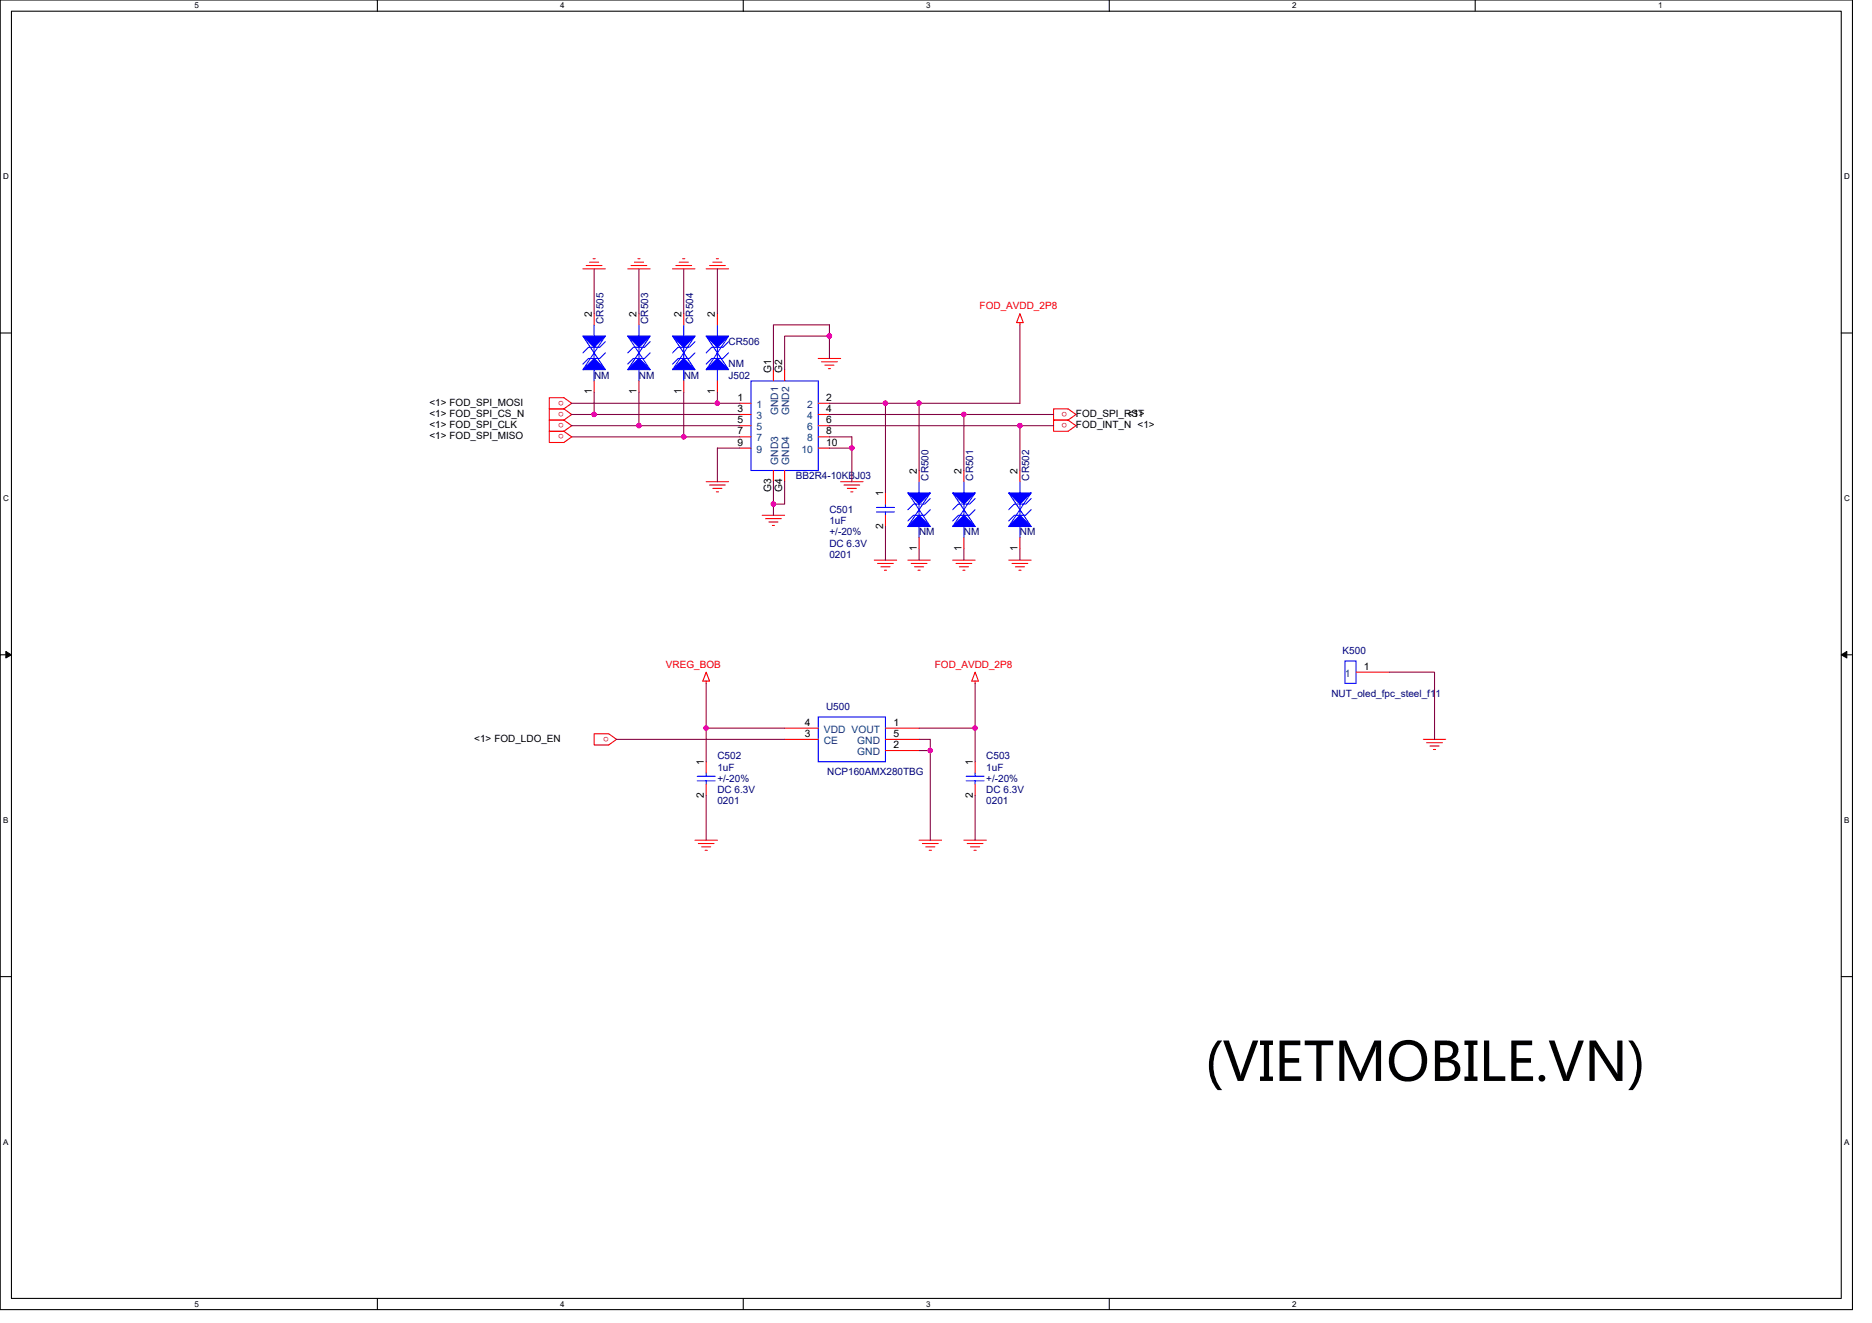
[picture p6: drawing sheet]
<svg xmlns="http://www.w3.org/2000/svg" width="297mm" height="210mm" viewBox="0 0 297 210" stroke-linecap="round" stroke-linejoin="round" font-family="sans-serif">
<path d="M0 0h293.9v207.9h-293.9zM1.8 1.8h290.4v204.3h-290.4z" fill="none" stroke="#000" stroke-width=".17"/>
<g fill="#fff">
<path d="M30.8 .2h.7v1.4h-.7z"/>
<path d="M30.8 206.3h.7v1.4h-.7z"/>
</g>
<path d="M59.9 0v1.8M59.9 206.1v1.8" fill="none" stroke="#000" stroke-width=".17"/>
<g fill="#fff">
<path d="M88.9 .2h.7v1.4h-.7z"/>
<path d="M88.9 206.3h.7v1.4h-.7z"/>
</g>
<path d="M117.9 0v1.8M117.9 206.1v1.8" fill="none" stroke="#000" stroke-width=".17"/>
<g fill="#fff">
<path d="M147 .2h.7v1.4h-.7z"/>
<path d="M147 206.3h.7v1.4h-.7z"/>
</g>
<path d="M176 0v1.8M176 206.1v1.8" fill="none" stroke="#000" stroke-width=".17"/>
<g fill="#fff">
<path d="M205 .2h.7v1.4h-.7z"/>
<path d="M205 206.3h.7v1.4h-.7z"/>
</g>
<path d="M234.1 0v1.8" fill="none" stroke="#000" stroke-width=".17"/>
<g fill="#fff">
<path d="M263.1 .2h.7v1.4h-.7z"/>
<path d="M.5 27.3h.9v1.4h-.9z"/>
<path d="M292.6 27.3h.9v1.4h-.9z"/>
<path d="M.5 78.4h.9v1.4h-.9z"/>
<path d="M292.6 78.4h.9v1.4h-.9z"/>
</g>
<path d="M0 52.9h1.8M292.2 52.9h1.7" fill="none" stroke="#000" stroke-width=".17"/>
<g fill="#fff">
<path d="M.5 129.5h.8v1.4h-.8z"/>
<path d="M292.6 129.5h.9v1.4h-.9z"/>
</g>
<path d="M0 103.9h1.8M292.2 103.9h1.7" fill="none" stroke="#000" stroke-width=".17"/>
<path d="M.9 103.4l.9 .5-.9 .5zM292.2 103.9l.8-.5v1z" fill="#000" stroke="#000" stroke-width=".16"/>
<g fill="#fff">
<path d="M.5 180.5h.8v1.4h-.8z"/>
<path d="M292.6 180.5h.9v1.4h-.9z"/>
</g>
<path d="M0 155h1.8M292.2 155h1.7" fill="none" stroke="#000" stroke-width=".17"/>
<g fill="none" stroke="#f00" stroke-width=".17">
<path d="M92.5 42.7h3.6M93 42.1h2.5M93.6 41.6h1.4M94.1 41.1h.3M94.3 49.8v1.8M99.6 42.7h3.6M100.1 42.1h2.5M100.7 41.6h1.4M101.2 41.1h.4M101.4 49.8v1.8M106.7 42.7h3.6M107.2 42.1h2.5"/>
<path d="M107.8 41.6h1.4M108.3 41.1h.4M108.5 49.8v1.8M112.1 42.7h3.5M112.6 42.1h2.5M113.1 41.6h1.5M113.7 41.1h.3M113.8 49.8v1.8M122.7 58.7v1.8M124.5 58.7v1.8M129.8 56.9h3.6M130.4 57.4h2.5"/>
<path d="M130.9 58h1.4M131.4 58.5h.4M161.8 49.8l.6 1.4h-1.1zM161.8 51.2v.4M87.2 68.5h2.3l1.2 .8-1.2 .9h-2.3zM87.2 63.1h2.3l1.2 .9-1.2 .9h-2.3zM89.5 64.9l1.2 .9-1.2 .9M89.5 64.9h-2.3v1.8h2.3M89.5 66.7l1.2 .9-1.2 .9M89.5 66.7h-2.3v1.8h2.3M94.3 60.5v1.7M101.4 60.5v1.7"/>
<path d="M108.5 60.5v1.7M112.1 76.5h3.5M112.6 77h2.5M113.1 77.5h1.5M113.7 78.1h.3M113.8 60.5v1.7M117.4 64h1.8M117.4 65.8h1.8M117.4 67.6h1.8M117.4 69.3h1.8M117.4 71.1h1.8M122.7 74.7v1.8"/>
<path d="M124.5 74.7v1.8M129.8 64h1.8M129.8 65.8h1.8M129.8 67.6h1.8M129.8 69.3h1.8M129.8 71.1h1.8M133.4 76.5h3.5M133.9 77h2.5M134.4 77.5h1.5M135 78.1h.3M140.5 78.2v1.8M145.8 74.7v1.8"/>
<path d="M152.9 74.7v1.8M161.8 74.7v1.8M167.2 66.7h2.3l1.2 .9-1.2 .9h-2.3zM167.2 64.9h2.3l1.2 .9-1.2 .9h-2.3zM120.9 81.8h3.6M121.5 82.3h2.5M122 82.8h1.4M122.6 83.4h.3M138.7 88.9h3.6M139.3 89.4h2.4M139.8 90h1.4M140.3 90.5h.4"/>
<path d="M140.5 81.8v1.8M144.1 88.9h3.5M144.6 89.4h2.5M145.1 90h1.5M145.7 90.5h.3M145.8 85.3v1.8M151.2 88.9h3.5M151.7 89.4h2.5M152.2 90h1.5M152.8 90.5h.3M152.9 85.3v1.8M160.1 88.9h3.5"/>
<path d="M160.6 89.4h2.5M161.1 90h1.5M161.7 90.5h.3M161.8 85.3v1.8M94.3 116.5h2.3l1.2 .8-1.2 .9h-2.3zM112.1 106.7l.5 1.4h-1.1zM112.1 108.1v.4M124.5 117.3h5.3M124.5 115.6h5.3M140.5 115.6h5.3M140.5 119.1h5.3M140.5 117.3h5.3"/>
<path d="M154.7 106.7l.6 1.4h-1.1zM154.7 108.1v.4M215.2 106.7h5.3M225.8 117.3h3.6M226.4 117.9h2.5M226.9 118.4h1.4M227.5 119h.3M110.3 133.3h3.5M110.8 133.9h2.5M111.3 134.4h1.5M111.9 135h.3M112.1 120.9v1.8"/>
<path d="M112.1 124.5v1.7M145.8 133.3h3.6M146.4 133.9h2.5M146.9 134.4h1.4M147.4 135h.4M152.9 133.3h3.6M153.5 133.9h2.5M154 134.4h1.4M154.6 135h.3M154.7 120.9v1.8M154.7 124.5v1.7"/>
</g>
<g fill="none" stroke="#00f" stroke-width=".17">
<path d="M92.5 53.3l3.6 5.4M94.3 58.7v1.8M94.3 55.1v1.8M94.3 51.6v1.7M96.1 56l-.9 .9h-1.8l-.9 .9M96.1 54.2l-.9 .9h-1.8l-.9 .9M96.1 53.3l-3.6 5.4M99.6 53.3l3.6 5.4M101.4 58.7v1.8M101.4 55.1v1.8M101.4 51.6v1.7M103.2 56l-.9 .9h-1.8l-.9 .9"/>
<path d="M103.2 54.2l-.9 .9h-1.8l-.9 .9M103.2 53.3l-3.6 5.4M106.7 53.3l3.6 5.4M108.5 58.7v1.8M108.5 55.1v1.8M108.5 51.6v1.7M110.3 56l-.9 .9h-1.8l-.9 .9M110.3 54.2l-.9 .9h-1.8l-.9 .9M110.3 53.3l-3.6 5.4M112.1 53.3l3.5 5.4M113.8 58.7v1.8M113.8 55.1v1.8"/>
<path d="M113.8 51.6v1.7M115.6 56l-.9 .9h-1.8l-.8 .9M115.6 54.2l-.9 .9h-1.8l-.8 .9M115.6 53.3l-3.5 5.4M119.2 60.5h10.6v14.2h-10.6zM144.1 78.2l3.5 5.4M145.8 76.5v1.7M147.6 79.1l-.9 .9h-1.8l-.8 .9M147.6 78.2l-3.5 5.4M151.2 78.2l3.5 5.4M152.9 76.5v1.7M154.7 79.1l-.9 .9h-1.7l-.9 .9"/>
<path d="M154.7 78.2l-3.5 5.4M160.1 78.2l3.5 5.4M161.8 76.5v1.7M163.6 79.1l-.9 .9h-1.8l-.8 .9M163.6 78.2l-3.5 5.4M139.1 80.5h2.8M139.1 81.3h2.8M140.5 80v.5M140.5 81.3v.5M145.8 83.6v1.7M145.8 80v1.8M147.6 80.9l-.9 .9h-1.8l-.8 .9"/>
<path d="M152.9 83.6v1.7M152.9 80v1.8M154.7 80.9l-.9 .9h-1.7l-.9 .9M161.8 83.6v1.7M161.8 80v1.8M163.6 80.9l-.9 .9h-1.8l-.8 .9M129.8 113.8h10.7v7.1h-10.7zM213.4 104.9h1.8v3.6h-1.8zM110.6 123.2h2.9M110.6 123.9h2.9M112.1 122.7v.5M112.1 123.9v.6"/>
<path d="M153.3 123.2h2.8M153.3 123.9h2.8M154.7 122.7v.5M154.7 123.9v.6"/>
</g>
<g fill="#00f" stroke="#00f" stroke-width=".17">
<path d="M161.8 81.8l1.8 1.8h-3.5z" fill-rule="evenodd"/>
<path d="M160.1 78.2h3.5l-1.8 1.8z" fill-rule="evenodd"/>
<path d="M152.9 81.8l1.8 1.8h-3.5z" fill-rule="evenodd"/>
<path d="M151.2 78.2h3.5l-1.8 1.8z" fill-rule="evenodd"/>
<path d="M101.4 56.9l1.8 1.8h-3.6z" fill-rule="evenodd"/>
<path d="M99.6 53.3h3.6l-1.8 1.8z" fill-rule="evenodd"/>
<path d="M94.3 56.9l1.8 1.8h-3.6z" fill-rule="evenodd"/>
<path d="M92.5 53.3h3.6l-1.8 1.8z" fill-rule="evenodd"/>
<path d="M145.8 81.8l1.8 1.8h-3.5z" fill-rule="evenodd"/>
<path d="M144.1 78.2h3.5l-1.8 1.8z" fill-rule="evenodd"/>
<path d="M108.5 56.9l1.8 1.8h-3.6z" fill-rule="evenodd"/>
<path d="M106.7 53.3h3.6l-1.8 1.8z" fill-rule="evenodd"/>
<path d="M113.8 56.9l1.8 1.8h-3.5z" fill-rule="evenodd"/>
<path d="M112.1 53.3h3.5l-1.8 1.8z" fill-rule="evenodd"/>
</g>
<g fill="none" stroke="#800040" stroke-width=".17">
<path d="M94.3 42.7v7.1M101.4 42.7v7.1M108.5 42.7v7.1M113.8 42.7v7.1M131.6 53.3v-1.7h-8.9v7.1M131.6 56.9v-3.6h-7.1v5.4M161.8 51.6v12.4h-16M90.7 64h23.1M90.7 65.8h3.6M90.7 69.3h17.8M90.7 67.6h10.7M94.3 62.2v3.6"/>
<path d="M94.3 65.8h23.1M101.4 67.6h16M101.4 62.2v5.4M108.5 69.3h8.9M108.5 62.2v7.1M113.8 62.2v1.8h3.6M117.4 71.1h-3.6v5.4M122.7 76.5v3.5M124.5 76.5v3.5h-1.8v1.8M131.6 67.6h30.2M131.6 65.8h21.3M131.6 64h8.9"/>
<path d="M131.6 69.3h3.6v1.8M131.6 71.1h3.6M135.2 71.1v5.4M140.5 64h5.3M140.5 64v14.2M145.8 64v10.7M152.9 65.8h14.3M152.9 65.8v8.9M161.8 67.6h5.4M161.8 67.6v7.1M140.5 83.6v5.3M145.8 87.1v1.8"/>
<path d="M152.9 87.1v1.8M161.8 87.1v1.8M97.8 117.3h26.7M112.1 108.5v7.1M112.1 115.6h12.4M112.1 115.6v5.3M145.8 115.6h8.9M145.8 117.3h1.8v1.8M145.8 119.1h1.8M147.6 119.1v14.2M154.7 115.6v5.3M154.7 108.5v7.1"/>
<path d="M220.5 106.7h7.1v10.6M112.1 126.2v7.1M154.7 126.2v7.1"/>
</g>
<g fill="#f0f" stroke="#f0f" stroke-width=".17">
<circle cx="161.8" cy="67.6" r=".35"/>
<circle cx="152.9" cy="65.8" r=".35"/>
<circle cx="113.8" cy="64" r=".35"/>
<circle cx="135.2" cy="71.1" r=".35"/>
<circle cx="145.8" cy="64" r=".35"/>
<circle cx="94.3" cy="65.8" r=".35"/>
<circle cx="101.4" cy="67.6" r=".35"/>
<circle cx="108.5" cy="69.3" r=".35"/>
<circle cx="140.5" cy="64" r=".35"/>
<circle cx="112" cy="115.6" r=".35"/>
<circle cx="154.7" cy="115.6" r=".35"/>
<circle cx="147.6" cy="119.1" r=".35"/>
<circle cx="131.6" cy="53.3" r=".35"/>
<circle cx="122.7" cy="80" r=".35"/>
</g>
<text font-size="8.5" x="191.2" y="171.6">(VIETMOBILE.VN)</text>
<g font-size="1.6">
<text x="93.9" y="50.3" transform="rotate(-90 93.9 50.3)">2</text>
<text x="101" y="50.3" transform="rotate(-90 101 50.3)">2</text>
<text x="108.1" y="50.3" transform="rotate(-90 108.1 50.3)">2</text>
<text x="113.4" y="50.3" transform="rotate(-90 113.4 50.3)">2</text>
<text x="122.3" y="59.2" transform="rotate(-90 122.3 59.2)">G1</text>
<text x="124.1" y="59.2" transform="rotate(-90 124.1 59.2)">G2</text>
<text x="68.1" y="64.4">&lt;1&gt; FOD_SPI_MOSI</text>
<text x="93.9" y="62.6" transform="rotate(-90 93.9 62.6)">1</text>
<text x="101" y="62.6" transform="rotate(-90 101 62.6)">1</text>
<text x="108.1" y="62.6" transform="rotate(-90 108.1 62.6)">1</text>
<text x="113.4" y="62.6" transform="rotate(-90 113.4 62.6)">1</text>
<text x="117" y="63.6">1</text>
<text x="117" y="65.4">3</text>
<text x="131.1" y="63.6">2</text>
<text x="131.1" y="65.4">4</text>
<text x="68.1" y="69.7">&lt;1&gt; FOD_SPI_MISO</text>
<text x="68.1" y="66.1">&lt;1&gt; FOD_SPI_CS_N</text>
<text x="68.1" y="67.9">&lt;1&gt; FOD_SPI_CLK</text>
<text x="117" y="67.2">5</text>
<text x="117" y="69">7</text>
<text x="117" y="70.7">9</text>
<text x="131.1" y="67.2">6</text>
<text x="131.1" y="69">8</text>
<text x="131.1" y="70.7">10</text>
<text x="170.7" y="67.9">FOD_INT_N &lt;1&gt;</text>
<text x="170.7" y="66.1">FOD_SPI_RST</text>
<text x="178.9" y="66.1">&lt;1&gt;</text>
<text x="145.5" y="75.2" transform="rotate(-90 145.5 75.2)">2</text>
<text x="152.6" y="75.2" transform="rotate(-90 152.6 75.2)">2</text>
<text x="161.5" y="75.2" transform="rotate(-90 161.5 75.2)">2</text>
<text x="122.3" y="78.1" transform="rotate(-90 122.3 78.1)">G3</text>
<text x="124.1" y="78.1" transform="rotate(-90 124.1 78.1)">G4</text>
<text x="140.1" y="83.9" transform="rotate(-90 140.1 83.9)">2</text>
<text x="140.1" y="78.8" transform="rotate(-90 140.1 78.8)">1</text>
<text x="145.5" y="87.5" transform="rotate(-90 145.5 87.5)">1</text>
<text x="152.6" y="87.5" transform="rotate(-90 152.6 87.5)">1</text>
<text x="161.5" y="87.5" transform="rotate(-90 161.5 87.5)">1</text>
<text x="216.4" y="106.3">1</text>
<text x="75.2" y="117.7">&lt;1&gt; FOD_LDO_EN</text>
<text x="127.7" y="117">3</text>
<text x="127.7" y="115.2">4</text>
<text x="141.7" y="115.2">1</text>
<text x="141.7" y="118.7">2</text>
<text x="141.7" y="117">5</text>
<text x="111.7" y="121.4" transform="rotate(-90 111.7 121.4)">1</text>
<text x="154.3" y="121.4" transform="rotate(-90 154.3 121.4)">1</text>
<text x="111.7" y="126.6" transform="rotate(-90 111.7 126.6)">2</text>
<text x="154.3" y="126.6" transform="rotate(-90 154.3 126.6)">2</text>
</g>
<g font-size="1.6" fill="#000080">
<text x="95.8" y="51.4" transform="rotate(-90 95.8 51.4)">CR505</text>
<text x="102.9" y="51.4" transform="rotate(-90 102.9 51.4)">CR503</text>
<text x="110" y="51.4" transform="rotate(-90 110 51.4)">CR504</text>
<text x="115.6" y="54.8">CR506</text>
<text x="115.6" y="58.3">NM</text>
<text x="94.3" y="60.1">NM</text>
<text x="101.4" y="60.1">NM</text>
<text x="108.5" y="60.1">NM</text>
<text x="115.6" y="60.1">J502</text>
<text x="126.3" y="76.1">BB2R4-10KBJ03</text>
<text x="147.3" y="76.3" transform="rotate(-90 147.3 76.3)">CR500</text>
<text x="154.4" y="76.3" transform="rotate(-90 154.4 76.3)">CR501</text>
<text x="163.3" y="76.3" transform="rotate(-90 163.3 76.3)">CR502</text>
<text x="131.6" y="81.4">C501</text>
<text x="131.6" y="83.2">1uF</text>
<text x="131.6" y="88.5">0201</text>
<text x="131.6" y="86.8">DC 6.3V</text>
<text x="131.6" y="85">+/-20%</text>
<text x="145.8" y="85">NM</text>
<text x="152.9" y="85">NM</text>
<text x="161.8" y="85">NM</text>
<text x="213" y="103.8">K500</text>
<text x="131.1" y="112.7">U500</text>
<text x="211.3" y="110.6">NUT_oled_fpc_steel_f11</text>
<text x="113.8" y="120.5">C502</text>
<text x="113.8" y="122.3">1uF</text>
<text x="113.8" y="125.9">DC 6.3V</text>
<text x="113.8" y="124.1">+/-20%</text>
<text x="131.3" y="123">NCP160AMX280TBG</text>
<text x="156.5" y="120.5">C503</text>
<text x="156.5" y="122.3">1uF</text>
<text x="156.5" y="125.9">DC 6.3V</text>
<text x="156.5" y="124.1">+/-20%</text>
<text x="113.8" y="127.7">0201</text>
<text x="156.5" y="127.7">0201</text>
</g>
<g font-size="1.6" fill="#f00">
<text x="155.4" y="49.1">FOD_AVDD_2P8</text>
<text x="89.5" y="63.6" transform="rotate(180 89.5 63.6)">o</text>
<text x="89.5" y="65.4" transform="rotate(180 89.5 65.4)">o</text>
<text x="169.3" y="65.4" transform="rotate(180 169.3 65.4)">o</text>
<text x="89.5" y="68.9" transform="rotate(180 89.5 68.9)">o</text>
<text x="89.5" y="67.1" transform="rotate(180 89.5 67.1)">o</text>
<text x="169.3" y="67.1" transform="rotate(180 169.3 67.1)">o</text>
<text x="105.7" y="106">VREG_BOB</text>
<text x="148.3" y="106">FOD_AVDD_2P8</text>
<text x="96.6" y="116.9" transform="rotate(180 96.6 116.9)">o</text>
</g>
<g font-size="1.6" fill="#004080">
<text x="120.1" y="64.7">1</text>
<text x="123.5" y="65.9" transform="rotate(-90 123.5 65.9)">GND1</text>
<text x="125.2" y="65.9" transform="rotate(-90 125.2 65.9)">GND2</text>
<text x="128.1" y="64.7">2</text>
<text x="120.1" y="66.5">3</text>
<text x="120.1" y="68.3">5</text>
<text x="120.1" y="70.1">7</text>
<text x="120.1" y="71.8">9</text>
<text x="127.2" y="71.8">10</text>
<text x="128.1" y="66.5">4</text>
<text x="128.1" y="68.3">6</text>
<text x="128.1" y="70.1">8</text>
<text x="123.5" y="73.8" transform="rotate(-90 123.5 73.8)">GND3</text>
<text x="125.2" y="73.8" transform="rotate(-90 125.2 73.8)">GND4</text>
<text x="213.4" y="107.4">1</text>
<text x="130.7" y="118.1">CE</text>
<text x="130.7" y="116.3">VDD VOUT</text>
<text x="136" y="119.8">GND</text>
<text x="136" y="118.1">GND</text>
</g>
<g font-size="1.3">
<text x="30.8" y="1.3">5</text>
<text x="88.9" y="1.3">4</text>
<text x="147" y="1.3">3</text>
<text x="205" y="1.3">2</text>
<text x="263.1" y="1.3">1</text>
<text x=".5" y="28.4">D</text>
<text x="292.6" y="28.4">D</text>
<text x=".5" y="79.5">C</text>
<text x="292.6" y="79.5">C</text>
<text x=".5" y="130.6">B</text>
<text x="292.6" y="130.6">B</text>
<text x=".5" y="181.7">A</text>
<text x="292.6" y="181.7">A</text>
<text x="30.8" y="207.4">5</text>
<text x="88.9" y="207.4">4</text>
<text x="147" y="207.4">3</text>
<text x="205" y="207.4">2</text>
</g>
</svg>
